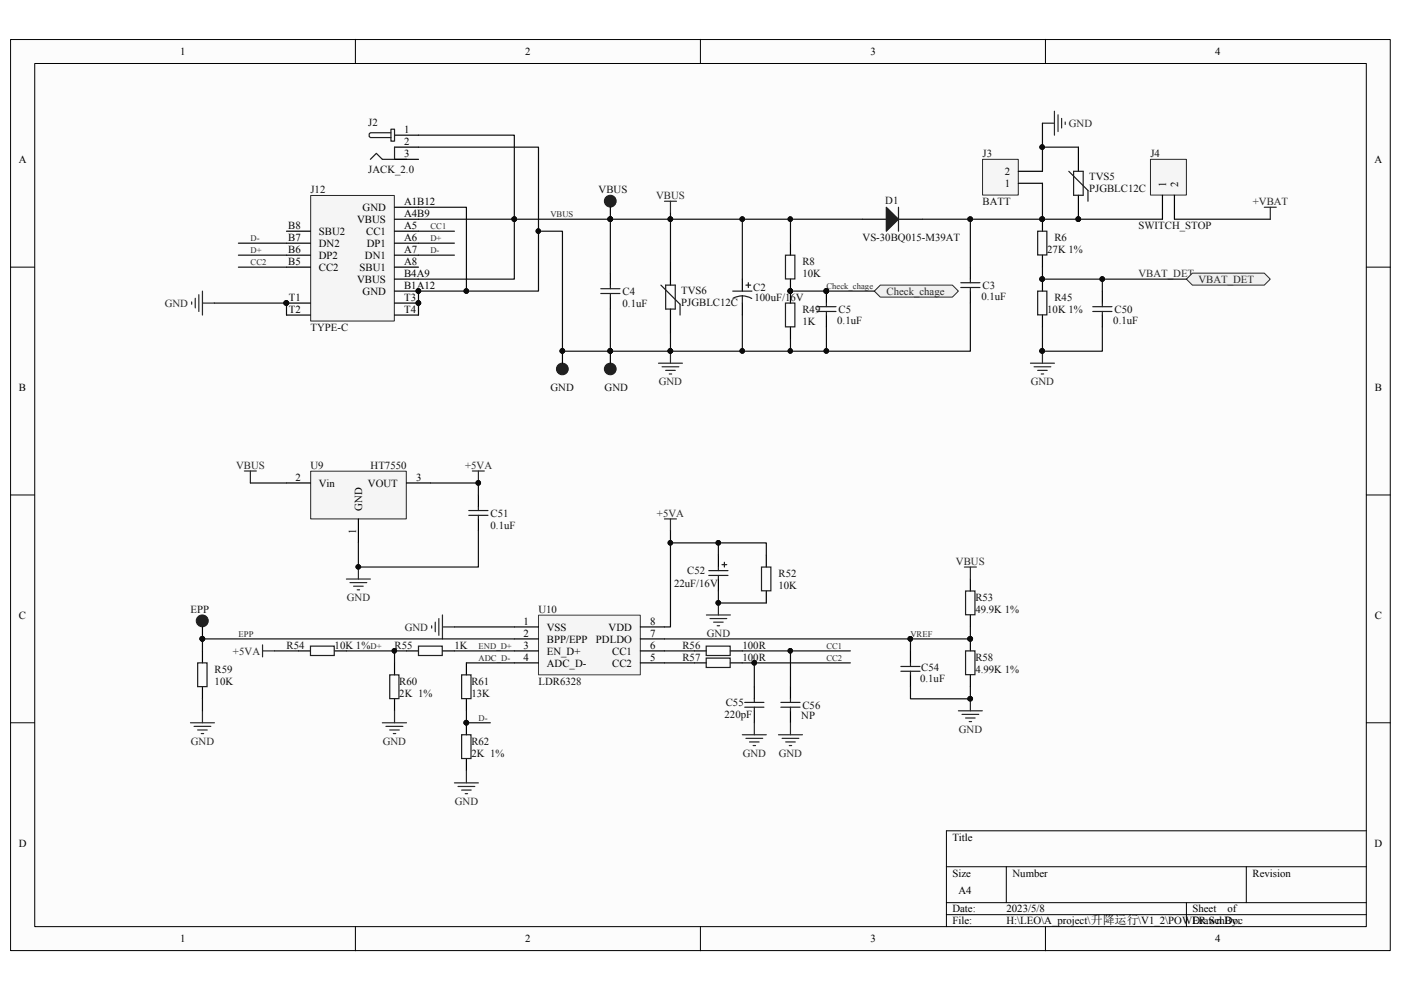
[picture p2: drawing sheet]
<svg xmlns="http://www.w3.org/2000/svg" width="297mm" height="210mm" viewBox="0 0 297 210" stroke-linecap="round" stroke-linejoin="round" font-family="sans-serif">
<path d="M2.3 8.4h292.5v193.1h-292.5z" fill="#fcfcfc"/>
<path d="M2.2 8.4h292.6v193.1h-292.6z" fill="none" stroke="#000" stroke-width=".21"/>
<path d="M7.4 13.5h282.3v183h-282.3z" fill="#fcfcfc"/>
<g fill="none" stroke="#000" stroke-width=".21">
<path d="M7.4 13.5h282.3v183h-282.3zM75.3 8.3v5.1M148.5 8.3v5.1M221.7 8.3v5.1M2.2 56.6h5.1M289.7 56.6h5.1M2.2 104.9h5.1M289.7 104.9h5.1M2.2 153.2h5.1M289.7 153.2h5.1M289.7 176.1h-89v20.4M75.3 196.5v5.1"/>
<path d="M148.5 196.5v5.1M200.7 183.8h89M200.7 191.4h89M200.7 193.9h89M213.4 183.8v7.6M221.7 196.5v5.1M251.5 191.4v5.1M264.2 183.8v7.6"/>
</g>
<path d="M139.6 77h5.1M140.4 77.8h3.5M141.1 78.5h2.1M141.9 79.3h.5M142.2 74.5v2.5" fill="none" stroke="#262626" stroke-width=".25"/>
<circle cx="142.1" cy="74.4" r=".49" fill="#0e0e0e"/>
<circle cx="142.1" cy="74.4" r=".49" fill="none" stroke="#0e0e0e" stroke-width=".21"/>
<path d="M140.9 42.7h2.5M142.2 42.7v2.5" fill="none" stroke="#262626" stroke-width=".25"/>
<path d="M142.2 55.4v5.1M157.4 59.2v2.5M142.2 65.5v5.1M157.4 64.3v2.5" fill="none" stroke="#000" stroke-width=".25"/>
<path d="M158.7 59.9v1.1M140.1 60.5l4.1 4v2.3M141.1 60.5h2.1v5h-2.1zM155.4 61.7h4M157.4 62.7l.8 .1 1.2 .5M157.4 62.7l-.8 .1-1.2 .4M157.4 62.7v1.6M158.2 60.5h1" fill="none" stroke="#1c1c1c" stroke-width=".25"/>
<circle cx="129.4" cy="78.2" r="1.24" fill="#1c1c1c"/>
<circle cx="129.4" cy="78.2" r="1.24" fill="none" stroke="#1c1c1c" stroke-width=".21"/>
<path d="M129.4 74.5v2.5" fill="none" stroke="#000" stroke-width=".25"/>
<circle cx="129.4" cy="74.4" r=".48" fill="#0e0e0e"/>
<circle cx="129.4" cy="74.4" r=".48" fill="none" stroke="#0e0e0e" stroke-width=".21"/>
<circle cx="129.4" cy="74.4" r=".48" fill="#0e0e0e"/>
<circle cx="129.4" cy="74.4" r=".48" fill="none" stroke="#0e0e0e" stroke-width=".21"/>
<circle cx="119.2" cy="78.2" r="1.24" fill="#1c1c1c"/>
<circle cx="119.2" cy="78.2" r="1.24" fill="none" stroke="#1c1c1c" stroke-width=".21"/>
<path d="M119.2 74.5v2.5" fill="none" stroke="#000" stroke-width=".25"/>
<circle cx="119.2" cy="74.4" r=".49" fill="#0e0e0e"/>
<circle cx="119.2" cy="74.4" r=".49" fill="none" stroke="#0e0e0e" stroke-width=".21"/>
<circle cx="119.2" cy="74.4" r=".49" fill="#0e0e0e"/>
<circle cx="119.2" cy="74.4" r=".49" fill="none" stroke="#0e0e0e" stroke-width=".21"/>
<circle cx="129.4" cy="42.6" r="1.25" fill="#1c1c1c"/>
<circle cx="129.4" cy="42.6" r="1.25" fill="none" stroke="#1c1c1c" stroke-width=".21"/>
<path d="M129.4 43.9v2.6" fill="none" stroke="#000" stroke-width=".25"/>
<circle cx="129.4" cy="46.5" r=".49" fill="#0e0e0e"/>
<circle cx="129.4" cy="46.5" r=".49" fill="none" stroke="#0e0e0e" stroke-width=".21"/>
<circle cx="129.4" cy="46.5" r=".49" fill="#0e0e0e"/>
<circle cx="129.4" cy="46.5" r=".49" fill="none" stroke="#0e0e0e" stroke-width=".21"/>
<path d="M129.4 57.9v2.6M182.8 46.5h5.1M190.5 46.5h5.1M205.7 56.6v2.6M129.4 63v2.5M205.7 61.7v2.6" fill="none" stroke="#000" stroke-width=".25"/>
<path d="M203.7 59.9h4.1M205.7 59.2v.7M127.4 62.2h4M127.4 61.2h4M129.4 60.5v.7M129.4 62.2v.8M203.7 61h4.1M205.7 61v.7" fill="none" stroke="#1c1c1c" stroke-width=".25"/>
<path d="M268.1 43.9h2.5M269.3 43.9v2.6" fill="none" stroke="#262626" stroke-width=".25"/>
<path d="M187.9 43.9l2.6 2.6-2.6 2.5z" fill="#1c1c1c"/>
<path d="M187.9 43.9l2.6 2.6-2.6 2.5zM190.5 43.9v5.1" fill="none" stroke="#1c1c1c" stroke-width=".25"/>
<path d="M167.6 51.6v2.5M167.6 59.2v2.5" fill="none" stroke="#000" stroke-width=".25"/>
<circle cx="167.5" cy="61.7" r=".48" fill="#0e0e0e"/>
<circle cx="167.5" cy="61.7" r=".48" fill="none" stroke="#0e0e0e" stroke-width=".21"/>
<path d="M166.5 54.1h2v5h-2z" fill="none" stroke="#1c1c1c" stroke-width=".25"/>
<circle cx="167.5" cy="61.7" r=".48" fill="#0e0e0e"/>
<circle cx="167.5" cy="61.7" r=".48" fill="none" stroke="#0e0e0e" stroke-width=".21"/>
<path d="M167.6 61.7v2.6" fill="none" stroke="#000" stroke-width=".25"/>
<circle cx="167.5" cy="61.7" r=".48" fill="#0e0e0e"/>
<circle cx="167.5" cy="61.7" r=".48" fill="none" stroke="#0e0e0e" stroke-width=".21"/>
<path d="M167.6 69.3v2.6" fill="none" stroke="#000" stroke-width=".25"/>
<path d="M166.5 64.3h2v5h-2z" fill="none" stroke="#1c1c1c" stroke-width=".25"/>
<circle cx="167.5" cy="61.7" r=".48" fill="#0e0e0e"/>
<circle cx="167.5" cy="61.7" r=".48" fill="none" stroke="#0e0e0e" stroke-width=".21"/>
<circle cx="175.2" cy="61.7" r=".49" fill="#0e0e0e"/>
<circle cx="175.2" cy="61.7" r=".49" fill="none" stroke="#0e0e0e" stroke-width=".21"/>
<path d="M175.2 61.7v2.6" fill="none" stroke="#000" stroke-width=".25"/>
<circle cx="175.2" cy="61.7" r=".49" fill="#0e0e0e"/>
<circle cx="175.2" cy="61.7" r=".49" fill="none" stroke="#0e0e0e" stroke-width=".21"/>
<path d="M175.2 66.8v2.5" fill="none" stroke="#000" stroke-width=".25"/>
<path d="M173.2 66h4M173.2 65h4M175.2 64.3v.7M175.2 66v.8" fill="none" stroke="#1c1c1c" stroke-width=".25"/>
<circle cx="175.2" cy="61.7" r=".49" fill="#0e0e0e"/>
<circle cx="175.2" cy="61.7" r=".49" fill="none" stroke="#0e0e0e" stroke-width=".21"/>
<path d="M208.4 33.8h7.5v7.6h-7.5z" fill="#f5f5f5"/>
<path d="M208.3 33.8h7.6v7.6h-7.6z" fill="none" stroke="#262626" stroke-width=".21"/>
<path d="M215.9 38.9h5.1M215.9 36.3h5.1M221 46.5v2.5" fill="none" stroke="#000" stroke-width=".25"/>
<path d="M221 26.1h2.6M223.6 23.6v5.1M224.3 24.3v3.6M225.1 25.1v2M225.8 25.9v.5" fill="none" stroke="#262626" stroke-width=".25"/>
<circle cx="221" cy="46.5" r=".49" fill="#0e0e0e"/>
<circle cx="221" cy="46.5" r=".49" fill="none" stroke="#0e0e0e" stroke-width=".21"/>
<path d="M221 54.1v2.5" fill="none" stroke="#000" stroke-width=".25"/>
<path d="M220 49h2v5.1h-2z" fill="none" stroke="#1c1c1c" stroke-width=".25"/>
<circle cx="221" cy="46.5" r=".49" fill="#0e0e0e"/>
<circle cx="221" cy="46.5" r=".49" fill="none" stroke="#0e0e0e" stroke-width=".21"/>
<path d="M221 59.2v2.5" fill="none" stroke="#000" stroke-width=".25"/>
<circle cx="221" cy="59.2" r=".49" fill="#0e0e0e"/>
<circle cx="221" cy="59.2" r=".49" fill="none" stroke="#0e0e0e" stroke-width=".21"/>
<path d="M221 66.8v2.5" fill="none" stroke="#000" stroke-width=".25"/>
<path d="M220 61.7h2v5.1h-2z" fill="none" stroke="#1c1c1c" stroke-width=".25"/>
<circle cx="221" cy="59.2" r=".49" fill="#0e0e0e"/>
<circle cx="221" cy="59.2" r=".49" fill="none" stroke="#0e0e0e" stroke-width=".21"/>
<path d="M218.5 77h5.1M219.2 77.8h3.6M220 78.5h2M220.8 79.3h.5M221 74.5v2.5" fill="none" stroke="#262626" stroke-width=".25"/>
<circle cx="221" cy="74.4" r=".48" fill="#0e0e0e"/>
<circle cx="221" cy="74.4" r=".48" fill="none" stroke="#0e0e0e" stroke-width=".21"/>
<path d="M83.6 28.7h5.1M83.6 31.2h5.1M83.6 33.8h5.1M233.7 61.7v2.6M233.7 66.8v2.5" fill="none" stroke="#000" stroke-width=".25"/>
<path d="M78.5 33.8l1.3-1.3 1.3 1.3h5.1M82.9 27.4h.7v2.5h-.7zM82.9 28.2h-4.4l-.2 .2v.5l.2 .3h4.4M83.6 31.2v2.6M231.7 66h4.1M231.7 65h4.1M233.7 64.3v.7M233.7 66v.8" fill="none" stroke="#1c1c1c" stroke-width=".25"/>
<path d="M244 33.8h7.5v7.6h-7.5z" fill="#f5f5f5"/>
<path d="M243.9 33.8h7.6v7.6h-7.6z" fill="none" stroke="#262626" stroke-width=".21"/>
<path d="M246.5 41.4v5.1M249 41.4v5.1" fill="none" stroke="#000" stroke-width=".25"/>
<path d="M65.9 41.5h17.7v26.6h-17.7z" fill="#f5f5f5"/>
<path d="M65.9 41.4h17.7v26.7h-17.7z" fill="none" stroke="#262626" stroke-width=".21"/>
<path d="M60.7 56.6h5.1M83.6 49h5.1M83.6 66.8h5.1M83.6 64.3h5.1" fill="none" stroke="#000" stroke-width=".25"/>
<circle cx="88.7" cy="64.2" r=".49" fill="#0e0e0e"/>
<circle cx="88.7" cy="64.2" r=".49" fill="none" stroke="#0e0e0e" stroke-width=".21"/>
<path d="M60.7 66.8h5.1M60.7 64.3h5.1" fill="none" stroke="#000" stroke-width=".25"/>
<circle cx="60.7" cy="64.2" r=".5" fill="#0e0e0e"/>
<circle cx="60.7" cy="64.2" r=".5" fill="none" stroke="#0e0e0e" stroke-width=".21"/>
<path d="M60.7 49h5.1M60.7 51.6h5.1M60.7 54.1h5.1M83.6 51.6h5.1M83.6 54.1h5.1M83.6 56.6h5.1M83.6 43.9h5.1M83.6 46.5h5.1M83.6 59.2h5.1M83.6 61.7h5.1" fill="none" stroke="#000" stroke-width=".25"/>
<circle cx="88.7" cy="61.7" r=".49" fill="#0e0e0e"/>
<circle cx="88.7" cy="61.7" r=".49" fill="none" stroke="#0e0e0e" stroke-width=".21"/>
<circle cx="88.7" cy="64.2" r=".49" fill="#0e0e0e"/>
<circle cx="88.7" cy="64.2" r=".49" fill="none" stroke="#0e0e0e" stroke-width=".21"/>
<circle cx="60.7" cy="64.2" r=".5" fill="#0e0e0e"/>
<circle cx="60.7" cy="64.2" r=".5" fill="none" stroke="#0e0e0e" stroke-width=".21"/>
<circle cx="88.7" cy="61.7" r=".49" fill="#0e0e0e"/>
<circle cx="88.7" cy="61.7" r=".49" fill="none" stroke="#0e0e0e" stroke-width=".21"/>
<path d="M114.2 130.5h21.6v12.6h-21.6z" fill="#f5f5f5"/>
<path d="M114.2 130.4h21.6v12.7h-21.6z" fill="none" stroke="#393939" stroke-width=".21"/>
<path d="M109 132.9h5.2M109 135.5h5.2M109 138h5.2M135.8 132.9h5.1M135.8 135.5h5.1M135.8 138h5.1M205.7 122.8v2.5M205.7 130.4v2.5M205.7 135.5v2.5M109 140.5h5.2M135.8 140.5h5.1" fill="none" stroke="#000" stroke-width=".25"/>
<path d="M204.7 125.3h2v5h-2z" fill="none" stroke="#1c1c1c" stroke-width=".25"/>
<circle cx="205.7" cy="135.4" r=".49" fill="#0e0e0e"/>
<circle cx="205.7" cy="135.4" r=".49" fill="none" stroke="#0e0e0e" stroke-width=".21"/>
<path d="M205.7 143.1v2.5" fill="none" stroke="#000" stroke-width=".25"/>
<path d="M204.7 138h2v5h-2z" fill="none" stroke="#1c1c1c" stroke-width=".25"/>
<circle cx="205.7" cy="135.4" r=".49" fill="#0e0e0e"/>
<circle cx="205.7" cy="135.4" r=".49" fill="none" stroke="#0e0e0e" stroke-width=".21"/>
<path d="M193 138v2.5M193 143.1v2.5" fill="none" stroke="#000" stroke-width=".25"/>
<path d="M191 142.3h4.1M191 141.3h4.1M193 140.5v.8M193 142.3v.8" fill="none" stroke="#1c1c1c" stroke-width=".25"/>
<path d="M204.5 120.2h2.5M205.7 120.2v2.6M203.2 150.7h5.1M204 151.5h3.5M204.7 152.2h2.1M205.5 153h.5M205.7 148.2v2.5" fill="none" stroke="#262626" stroke-width=".25"/>
<circle cx="205.7" cy="148.1" r=".49" fill="#0e0e0e"/>
<circle cx="205.7" cy="148.1" r=".49" fill="none" stroke="#0e0e0e" stroke-width=".21"/>
<circle cx="193" cy="135.4" r=".48" fill="#0e0e0e"/>
<circle cx="193" cy="135.4" r=".48" fill="none" stroke="#0e0e0e" stroke-width=".21"/>
<path d="M91.5 132.7v.5M92.3 131.9v2M93 131.1v3.6M93.8 130.4v5.1M93.8 132.9h2.5M149.8 130.4h5.1M150.5 131.1h3.6M151.3 131.9h2M152.1 132.7h.5M152.3 127.8v2.6" fill="none" stroke="#262626" stroke-width=".25"/>
<path d="M152.3 117.7v2.5M152.3 122.8v2.5" fill="none" stroke="#000" stroke-width=".25"/>
<path d="M153.1 119.7h1M153.6 119.2v1M150.3 121h4M150.3 122h4M152.3 120.2v.8M152.3 122v.8" fill="none" stroke="#1c1c1c" stroke-width=".25"/>
<circle cx="152.3" cy="127.8" r=".49" fill="#0e0e0e"/>
<circle cx="152.3" cy="127.8" r=".49" fill="none" stroke="#0e0e0e" stroke-width=".21"/>
<path d="M162.5 117.7v2.5M42.9 138v2.5M147.2 138h2.6M154.9 138h2.5M162.5 125.3v2.5M42.9 145.6v2.6M147.2 140.5h2.6M154.9 140.5h2.5" fill="none" stroke="#000" stroke-width=".25"/>
<path d="M149.7 137h5.1v2h-5.1zM149.7 139.5h5.1v2h-5.1zM161.5 120.2h1.9v5.1h-1.9zM41.9 140.5h2v5.1h-2z" fill="none" stroke="#1c1c1c" stroke-width=".25"/>
<path d="M40.4 153.2h5.1M41.1 154h3.6M41.9 154.8h2M42.7 155.5h.5M42.9 150.7v2.5" fill="none" stroke="#262626" stroke-width=".25"/>
<path d="M65.9 99.9h20.2v10.1h-20.2z" fill="#f5f5f5"/>
<path d="M65.9 99.9h20.2v10.1h-20.2z" fill="none" stroke="#262626" stroke-width=".21"/>
<path d="M60.7 102.4h5.1M76 110v5.1M86.2 102.4h5.1M101.4 104.9v2.6M101.4 110v2.6" fill="none" stroke="#000" stroke-width=".25"/>
<path d="M99.4 109.3h4.1M99.4 108.2h4.1M101.4 107.5v.7M101.4 109.3v.7" fill="none" stroke="#1c1c1c" stroke-width=".25"/>
<path d="M73.4 122.8h5.1M74.2 123.5h3.6M75 124.3h2M75.7 125.1h.5M76 120.2v2.6" fill="none" stroke="#262626" stroke-width=".25"/>
<circle cx="76" cy="120.2" r=".48" fill="#0e0e0e"/>
<circle cx="76" cy="120.2" r=".48" fill="none" stroke="#0e0e0e" stroke-width=".21"/>
<path d="M51.8 99.9h2.6M53.1 99.9v2.5M100.2 99.9h2.5M101.4 99.9v2.5" fill="none" stroke="#262626" stroke-width=".25"/>
<circle cx="101.4" cy="102.4" r=".49" fill="#0e0e0e"/>
<circle cx="101.4" cy="102.4" r=".49" fill="none" stroke="#0e0e0e" stroke-width=".21"/>
<path d="M140.9 110h2.5M142.2 110v2.6" fill="none" stroke="#262626" stroke-width=".25"/>
<path d="M86.2 138h2.5M93.8 138h2.5M98.9 140.5v2.6M98.9 148.2v2.5M98.9 153.2v2.6" fill="none" stroke="#000" stroke-width=".25"/>
<path d="M88.7 137h5.1v2h-5.1zM97.9 143.1h2v5h-2z" fill="none" stroke="#1c1c1c" stroke-width=".25"/>
<circle cx="98.9" cy="153.2" r=".49" fill="#0e0e0e"/>
<circle cx="98.9" cy="153.2" r=".49" fill="none" stroke="#0e0e0e" stroke-width=".21"/>
<path d="M98.9 160.9v2.5" fill="none" stroke="#000" stroke-width=".25"/>
<path d="M97.9 155.8h2v5h-2z" fill="none" stroke="#1c1c1c" stroke-width=".25"/>
<circle cx="98.9" cy="153.2" r=".49" fill="#0e0e0e"/>
<circle cx="98.9" cy="153.2" r=".49" fill="none" stroke="#0e0e0e" stroke-width=".21"/>
<g fill="none" stroke="#262626" stroke-width=".25">
<path d="M40.6 64v.5M41.4 63.2v2.1M42.2 62.5v3.5M42.9 61.7v5.1M42.9 64.3h2.6M55.7 136.7v2.6M55.7 138h2.5M81.1 153.2h5.1M81.8 154h3.6M82.6 154.8h2.1M83.4 155.5h.5M83.6 150.7v2.5"/>
<path d="M157.4 155.8h5.1M158.2 156.5h3.5M158.9 157.3h2M159.7 158.1h.5M159.9 153.2v2.6M165.1 155.8h5M165.8 156.5h3.6M166.6 157.3h2M167.3 158.1h.5M167.6 153.2v2.6M96.3 166h5.1M97.1 166.8h3.6"/>
<path d="M97.9 167.5h2M98.6 168.3h.5M98.9 163.4v2.6"/>
</g>
<path d="M63.3 138h2.5M70.9 138h2.5M83.6 140.5v2.6M83.6 148.2v2.5M159.9 145.6v2.6M159.9 150.7v2.5M167.6 145.6v2.6M167.6 150.7v2.5" fill="none" stroke="#000" stroke-width=".25"/>
<path d="M65.8 137h5.1v2h-5.1zM82.6 143.1h2v5h-2zM157.9 149.9h4.1M157.9 148.9h4.1M159.9 148.2v.7M159.9 149.9v.8M165.6 149.9h4M165.6 148.9h4M167.6 148.2v.7M167.6 149.9v.8" fill="none" stroke="#1c1c1c" stroke-width=".25"/>
<circle cx="42.9" cy="131.6" r="1.26" fill="#1c1c1c"/>
<circle cx="42.9" cy="131.6" r="1.26" fill="none" stroke="#1c1c1c" stroke-width=".21"/>
<path d="M42.9 132.9v2.6" fill="none" stroke="#000" stroke-width=".25"/>
<circle cx="42.9" cy="135.4" r=".49" fill="#0e0e0e"/>
<circle cx="42.9" cy="135.4" r=".49" fill="none" stroke="#0e0e0e" stroke-width=".21"/>
<circle cx="42.9" cy="135.4" r=".49" fill="#0e0e0e"/>
<circle cx="42.9" cy="135.4" r=".49" fill="none" stroke="#0e0e0e" stroke-width=".21"/>
<path d="M185.4 61.7l1.2-1.2h15.3l1.3 1.2-1.3 1.3h-15.3z" fill-rule="evenodd" fill="#f0f0f0"/>
<path d="M185.4 61.7l1.2-1.2h15.3l1.3 1.2-1.3 1.3h-15.3z" fill="none" stroke="#262626" stroke-width=".21"/>
<path d="M251.5 59.2l1.3-1.3h15.3l1.2 1.3-1.2 1.3h-15.3z" fill-rule="evenodd" fill="#f0f0f0"/>
<path d="M251.5 59.2l1.3-1.3h15.3l1.2 1.3-1.2 1.3h-15.3z" fill="none" stroke="#262626" stroke-width=".21"/>
<path d="M228.6 41.4v5.1" fill="none" stroke="#000" stroke-width=".25"/>
<circle cx="228.6" cy="46.5" r=".49" fill="#0e0e0e"/>
<circle cx="228.6" cy="46.5" r=".49" fill="none" stroke="#0e0e0e" stroke-width=".21"/>
<path d="M228.6 31.2v5.1" fill="none" stroke="#000" stroke-width=".25"/>
<path d="M226.6 36.3l4.1 4.1v2.3M227.6 36.3h2.1v5.1h-2.1z" fill="none" stroke="#1c1c1c" stroke-width=".25"/>
<circle cx="228.6" cy="46.5" r=".49" fill="#0e0e0e"/>
<circle cx="228.6" cy="46.5" r=".49" fill="none" stroke="#0e0e0e" stroke-width=".21"/>
<path d="M175.2 61.7h10.2" fill="none" stroke="#0e0e0e" stroke-width=".25"/>
<circle cx="175.2" cy="61.7" r=".49" fill="#0e0e0e"/>
<circle cx="175.2" cy="61.7" r=".49" fill="none" stroke="#0e0e0e" stroke-width=".21"/>
<path d="M205.7 46.5v10.1" fill="none" stroke="#0e0e0e" stroke-width=".25"/>
<circle cx="205.7" cy="46.5" r=".49" fill="#0e0e0e"/>
<circle cx="205.7" cy="46.5" r=".49" fill="none" stroke="#0e0e0e" stroke-width=".21"/>
<path d="M221 38.9v7.6" fill="none" stroke="#0e0e0e" stroke-width=".25"/>
<circle cx="221" cy="46.5" r=".49" fill="#0e0e0e"/>
<circle cx="221" cy="46.5" r=".49" fill="none" stroke="#0e0e0e" stroke-width=".21"/>
<path d="M233.7 59.2v2.5" fill="none" stroke="#0e0e0e" stroke-width=".25"/>
<circle cx="233.7" cy="59.2" r=".49" fill="#0e0e0e"/>
<circle cx="233.7" cy="59.2" r=".49" fill="none" stroke="#0e0e0e" stroke-width=".21"/>
<path d="M221 69.3v5.2" fill="none" stroke="#0e0e0e" stroke-width=".25"/>
<circle cx="221" cy="74.4" r=".48" fill="#0e0e0e"/>
<circle cx="221" cy="74.4" r=".48" fill="none" stroke="#0e0e0e" stroke-width=".21"/>
<path d="M233.7 69.3v5.2h-12.7" fill="none" stroke="#0e0e0e" stroke-width=".25"/>
<circle cx="221" cy="74.4" r=".48" fill="#0e0e0e"/>
<circle cx="221" cy="74.4" r=".48" fill="none" stroke="#0e0e0e" stroke-width=".21"/>
<path d="M167.6 61.7h7.6" fill="none" stroke="#0e0e0e" stroke-width=".25"/>
<circle cx="175.2" cy="61.7" r=".49" fill="#0e0e0e"/>
<circle cx="175.2" cy="61.7" r=".49" fill="none" stroke="#0e0e0e" stroke-width=".21"/>
<circle cx="167.5" cy="61.7" r=".48" fill="#0e0e0e"/>
<circle cx="167.5" cy="61.7" r=".48" fill="none" stroke="#0e0e0e" stroke-width=".21"/>
<path d="M88.7 46.5h20.3M249 46.5h20.3" fill="none" stroke="#0e0e0e" stroke-width=".25"/>
<circle cx="109" cy="46.5" r=".48" fill="#0e0e0e"/>
<circle cx="109" cy="46.5" r=".48" fill="none" stroke="#0e0e0e" stroke-width=".21"/>
<path d="M109 46.5v12.7h-20.3" fill="none" stroke="#0e0e0e" stroke-width=".25"/>
<circle cx="109" cy="46.5" r=".48" fill="#0e0e0e"/>
<circle cx="109" cy="46.5" r=".48" fill="none" stroke="#0e0e0e" stroke-width=".21"/>
<path d="M114.2 49v12.7h-25.5v5.1" fill="none" stroke="#0e0e0e" stroke-width=".25"/>
<circle cx="114.1" cy="49" r=".48" fill="#0e0e0e"/>
<circle cx="114.1" cy="49" r=".48" fill="none" stroke="#0e0e0e" stroke-width=".21"/>
<circle cx="98.9" cy="61.7" r=".49" fill="#0e0e0e"/>
<circle cx="98.9" cy="61.7" r=".49" fill="none" stroke="#0e0e0e" stroke-width=".21"/>
<circle cx="88.7" cy="61.7" r=".49" fill="#0e0e0e"/>
<circle cx="88.7" cy="61.7" r=".49" fill="none" stroke="#0e0e0e" stroke-width=".21"/>
<circle cx="88.7" cy="64.2" r=".49" fill="#0e0e0e"/>
<circle cx="88.7" cy="64.2" r=".49" fill="none" stroke="#0e0e0e" stroke-width=".21"/>
<path d="M129.4 65.5v9" fill="none" stroke="#0e0e0e" stroke-width=".25"/>
<circle cx="129.4" cy="74.4" r=".48" fill="#0e0e0e"/>
<circle cx="129.4" cy="74.4" r=".48" fill="none" stroke="#0e0e0e" stroke-width=".21"/>
<path d="M193 135.5v2.5" fill="none" stroke="#0e0e0e" stroke-width=".25"/>
<circle cx="193" cy="135.4" r=".48" fill="#0e0e0e"/>
<circle cx="193" cy="135.4" r=".48" fill="none" stroke="#0e0e0e" stroke-width=".21"/>
<path d="M193 145.6v2.6h12.7v-2.6" fill="none" stroke="#0e0e0e" stroke-width=".25"/>
<circle cx="205.7" cy="148.1" r=".49" fill="#0e0e0e"/>
<circle cx="205.7" cy="148.1" r=".49" fill="none" stroke="#0e0e0e" stroke-width=".21"/>
<path d="M88.7 31.2h25.5v17.8h5v25.5h10.2M96.3 132.9h12.7" fill="none" stroke="#0e0e0e" stroke-width=".25"/>
<circle cx="129.4" cy="74.4" r=".48" fill="#0e0e0e"/>
<circle cx="129.4" cy="74.4" r=".48" fill="none" stroke="#0e0e0e" stroke-width=".21"/>
<circle cx="119.2" cy="74.4" r=".49" fill="#0e0e0e"/>
<circle cx="119.2" cy="74.4" r=".49" fill="none" stroke="#0e0e0e" stroke-width=".21"/>
<circle cx="114.1" cy="49" r=".48" fill="#0e0e0e"/>
<circle cx="114.1" cy="49" r=".48" fill="none" stroke="#0e0e0e" stroke-width=".21"/>
<path d="M88.7 28.7h20.3v17.8h20.4" fill="none" stroke="#0e0e0e" stroke-width=".25"/>
<circle cx="109" cy="46.5" r=".48" fill="#0e0e0e"/>
<circle cx="109" cy="46.5" r=".48" fill="none" stroke="#0e0e0e" stroke-width=".21"/>
<circle cx="129.4" cy="46.5" r=".49" fill="#0e0e0e"/>
<circle cx="129.4" cy="46.5" r=".49" fill="none" stroke="#0e0e0e" stroke-width=".21"/>
<path d="M221 56.6v2.6h30.5" fill="none" stroke="#0e0e0e" stroke-width=".25"/>
<circle cx="221" cy="59.2" r=".49" fill="#0e0e0e"/>
<circle cx="221" cy="59.2" r=".49" fill="none" stroke="#0e0e0e" stroke-width=".21"/>
<circle cx="233.7" cy="59.2" r=".49" fill="#0e0e0e"/>
<circle cx="233.7" cy="59.2" r=".49" fill="none" stroke="#0e0e0e" stroke-width=".21"/>
<path d="M152.3 115.1v2.6" fill="none" stroke="#0e0e0e" stroke-width=".25"/>
<circle cx="152.3" cy="115.1" r=".49" fill="#0e0e0e"/>
<circle cx="152.3" cy="115.1" r=".49" fill="none" stroke="#0e0e0e" stroke-width=".21"/>
<path d="M96.3 138h12.7M140.9 138h6.3M205.7 132.9v2.6h-64.8M42.9 148.2v2.5M98.9 140.5h10.1M140.9 140.5h6.3" fill="none" stroke="#0e0e0e" stroke-width=".25"/>
<circle cx="205.7" cy="135.4" r=".49" fill="#0e0e0e"/>
<circle cx="205.7" cy="135.4" r=".49" fill="none" stroke="#0e0e0e" stroke-width=".21"/>
<circle cx="193" cy="135.4" r=".48" fill="#0e0e0e"/>
<circle cx="193" cy="135.4" r=".48" fill="none" stroke="#0e0e0e" stroke-width=".21"/>
<path d="M91.3 102.4h10.1v2.5" fill="none" stroke="#0e0e0e" stroke-width=".25"/>
<circle cx="101.4" cy="102.4" r=".49" fill="#0e0e0e"/>
<circle cx="101.4" cy="102.4" r=".49" fill="none" stroke="#0e0e0e" stroke-width=".21"/>
<path d="M101.4 112.6v7.6h-25.4v-5.1" fill="none" stroke="#0e0e0e" stroke-width=".25"/>
<circle cx="76" cy="120.2" r=".48" fill="#0e0e0e"/>
<circle cx="76" cy="120.2" r=".48" fill="none" stroke="#0e0e0e" stroke-width=".21"/>
<path d="M53.1 102.4h7.6M162.5 117.7v-2.6h-20.3v17.8h-1.3" fill="none" stroke="#0e0e0e" stroke-width=".25"/>
<circle cx="142.1" cy="115.1" r=".49" fill="#0e0e0e"/>
<circle cx="142.1" cy="115.1" r=".49" fill="none" stroke="#0e0e0e" stroke-width=".21"/>
<circle cx="152.3" cy="115.1" r=".49" fill="#0e0e0e"/>
<circle cx="152.3" cy="115.1" r=".49" fill="none" stroke="#0e0e0e" stroke-width=".21"/>
<path d="M98.9 150.7v2.5h5.1" fill="none" stroke="#0e0e0e" stroke-width=".25"/>
<circle cx="98.9" cy="153.2" r=".49" fill="#0e0e0e"/>
<circle cx="98.9" cy="153.2" r=".49" fill="none" stroke="#0e0e0e" stroke-width=".21"/>
<path d="M42.9 135.5h66.1M58.2 138h5.1" fill="none" stroke="#0e0e0e" stroke-width=".25"/>
<circle cx="42.9" cy="135.4" r=".49" fill="#0e0e0e"/>
<circle cx="42.9" cy="135.4" r=".49" fill="none" stroke="#0e0e0e" stroke-width=".21"/>
<path d="M42.9 135.5v2.5" fill="none" stroke="#0e0e0e" stroke-width=".25"/>
<circle cx="42.9" cy="135.4" r=".49" fill="#0e0e0e"/>
<circle cx="42.9" cy="135.4" r=".49" fill="none" stroke="#0e0e0e" stroke-width=".21"/>
<path d="M73.4 138h12.8" fill="none" stroke="#0e0e0e" stroke-width=".25"/>
<circle cx="83.6" cy="138" r=".48" fill="#0e0e0e"/>
<circle cx="83.6" cy="138" r=".48" fill="none" stroke="#0e0e0e" stroke-width=".21"/>
<path d="M83.6 138v2.5" fill="none" stroke="#0e0e0e" stroke-width=".25"/>
<circle cx="83.6" cy="138" r=".48" fill="#0e0e0e"/>
<circle cx="83.6" cy="138" r=".48" fill="none" stroke="#0e0e0e" stroke-width=".21"/>
<path d="M50.5 51.6h10.2M50.5 54.1h10.2M50.5 56.6h10.2M88.7 51.6h7.6M88.7 54.1h7.6M88.7 49h7.6M129.4 46.5v11.4" fill="none" stroke="#0e0e0e" stroke-width=".25"/>
<circle cx="129.4" cy="46.5" r=".49" fill="#0e0e0e"/>
<circle cx="129.4" cy="46.5" r=".49" fill="none" stroke="#0e0e0e" stroke-width=".21"/>
<path d="M129.4 74.5h12.8" fill="none" stroke="#0e0e0e" stroke-width=".25"/>
<circle cx="142.1" cy="74.4" r=".49" fill="#0e0e0e"/>
<circle cx="142.1" cy="74.4" r=".49" fill="none" stroke="#0e0e0e" stroke-width=".21"/>
<circle cx="129.4" cy="74.4" r=".48" fill="#0e0e0e"/>
<circle cx="129.4" cy="74.4" r=".48" fill="none" stroke="#0e0e0e" stroke-width=".21"/>
<path d="M142.2 70.6v3.9" fill="none" stroke="#0e0e0e" stroke-width=".25"/>
<circle cx="142.1" cy="74.4" r=".49" fill="#0e0e0e"/>
<circle cx="142.1" cy="74.4" r=".49" fill="none" stroke="#0e0e0e" stroke-width=".21"/>
<path d="M142.2 46.5v8.9" fill="none" stroke="#0e0e0e" stroke-width=".25"/>
<circle cx="142.1" cy="46.5" r=".49" fill="#0e0e0e"/>
<circle cx="142.1" cy="46.5" r=".49" fill="none" stroke="#0e0e0e" stroke-width=".21"/>
<path d="M142.2 45.2v1.3" fill="none" stroke="#0e0e0e" stroke-width=".25"/>
<circle cx="142.1" cy="46.5" r=".49" fill="#0e0e0e"/>
<circle cx="142.1" cy="46.5" r=".49" fill="none" stroke="#0e0e0e" stroke-width=".21"/>
<path d="M157.4 66.8v7.7" fill="none" stroke="#0e0e0e" stroke-width=".25"/>
<circle cx="157.4" cy="74.4" r=".48" fill="#0e0e0e"/>
<circle cx="157.4" cy="74.4" r=".48" fill="none" stroke="#0e0e0e" stroke-width=".21"/>
<path d="M157.4 46.5v12.7" fill="none" stroke="#0e0e0e" stroke-width=".25"/>
<circle cx="157.4" cy="46.5" r=".49" fill="#0e0e0e"/>
<circle cx="157.4" cy="46.5" r=".49" fill="none" stroke="#0e0e0e" stroke-width=".21"/>
<path d="M159.9 140.5v5.1" fill="none" stroke="#0e0e0e" stroke-width=".25"/>
<circle cx="159.9" cy="140.5" r=".49" fill="#0e0e0e"/>
<circle cx="159.9" cy="140.5" r=".49" fill="none" stroke="#0e0e0e" stroke-width=".21"/>
<path d="M157.4 138h22.9" fill="none" stroke="#0e0e0e" stroke-width=".25"/>
<circle cx="167.5" cy="138" r=".48" fill="#0e0e0e"/>
<circle cx="167.5" cy="138" r=".48" fill="none" stroke="#0e0e0e" stroke-width=".21"/>
<path d="M167.6 138v7.6" fill="none" stroke="#0e0e0e" stroke-width=".25"/>
<circle cx="167.5" cy="138" r=".48" fill="#0e0e0e"/>
<circle cx="167.5" cy="138" r=".48" fill="none" stroke="#0e0e0e" stroke-width=".21"/>
<path d="M175.2 69.3v5.2" fill="none" stroke="#0e0e0e" stroke-width=".25"/>
<circle cx="175.2" cy="74.4" r=".49" fill="#0e0e0e"/>
<circle cx="175.2" cy="74.4" r=".49" fill="none" stroke="#0e0e0e" stroke-width=".21"/>
<path d="M129.4 46.5h53.4" fill="none" stroke="#0e0e0e" stroke-width=".25"/>
<circle cx="167.5" cy="46.5" r=".48" fill="#0e0e0e"/>
<circle cx="167.5" cy="46.5" r=".48" fill="none" stroke="#0e0e0e" stroke-width=".21"/>
<circle cx="157.4" cy="46.5" r=".49" fill="#0e0e0e"/>
<circle cx="157.4" cy="46.5" r=".49" fill="none" stroke="#0e0e0e" stroke-width=".21"/>
<circle cx="142.1" cy="46.5" r=".49" fill="#0e0e0e"/>
<circle cx="142.1" cy="46.5" r=".49" fill="none" stroke="#0e0e0e" stroke-width=".21"/>
<circle cx="129.4" cy="46.5" r=".49" fill="#0e0e0e"/>
<circle cx="129.4" cy="46.5" r=".49" fill="none" stroke="#0e0e0e" stroke-width=".21"/>
<path d="M205.7 64.3v10.2h-63.5" fill="none" stroke="#0e0e0e" stroke-width=".25"/>
<circle cx="142.1" cy="74.4" r=".49" fill="#0e0e0e"/>
<circle cx="142.1" cy="74.4" r=".49" fill="none" stroke="#0e0e0e" stroke-width=".21"/>
<circle cx="157.4" cy="74.4" r=".48" fill="#0e0e0e"/>
<circle cx="157.4" cy="74.4" r=".48" fill="none" stroke="#0e0e0e" stroke-width=".21"/>
<circle cx="167.5" cy="74.4" r=".47" fill="#0e0e0e"/>
<circle cx="167.5" cy="74.4" r=".47" fill="none" stroke="#0e0e0e" stroke-width=".21"/>
<circle cx="175.2" cy="74.4" r=".49" fill="#0e0e0e"/>
<circle cx="175.2" cy="74.4" r=".49" fill="none" stroke="#0e0e0e" stroke-width=".21"/>
<path d="M167.6 71.9v2.6" fill="none" stroke="#0e0e0e" stroke-width=".25"/>
<circle cx="167.5" cy="74.4" r=".47" fill="#0e0e0e"/>
<circle cx="167.5" cy="74.4" r=".47" fill="none" stroke="#0e0e0e" stroke-width=".21"/>
<path d="M167.6 46.5v5.1" fill="none" stroke="#0e0e0e" stroke-width=".25"/>
<circle cx="167.5" cy="46.5" r=".48" fill="#0e0e0e"/>
<circle cx="167.5" cy="46.5" r=".48" fill="none" stroke="#0e0e0e" stroke-width=".21"/>
<path d="M195.6 46.5h50.9" fill="none" stroke="#0e0e0e" stroke-width=".25"/>
<circle cx="205.7" cy="46.5" r=".49" fill="#0e0e0e"/>
<circle cx="205.7" cy="46.5" r=".49" fill="none" stroke="#0e0e0e" stroke-width=".21"/>
<circle cx="221" cy="46.5" r=".49" fill="#0e0e0e"/>
<circle cx="221" cy="46.5" r=".49" fill="none" stroke="#0e0e0e" stroke-width=".21"/>
<circle cx="228.6" cy="46.5" r=".49" fill="#0e0e0e"/>
<circle cx="228.6" cy="46.5" r=".49" fill="none" stroke="#0e0e0e" stroke-width=".21"/>
<path d="M221 26.1v10.2" fill="none" stroke="#0e0e0e" stroke-width=".25"/>
<circle cx="221" cy="31.2" r=".48" fill="#0e0e0e"/>
<circle cx="221" cy="31.2" r=".48" fill="none" stroke="#0e0e0e" stroke-width=".21"/>
<path d="M221 31.2h7.6" fill="none" stroke="#0e0e0e" stroke-width=".25"/>
<circle cx="221" cy="31.2" r=".48" fill="#0e0e0e"/>
<circle cx="221" cy="31.2" r=".48" fill="none" stroke="#0e0e0e" stroke-width=".21"/>
<path d="M45.5 64.3h15.2v2.5" fill="none" stroke="#0e0e0e" stroke-width=".25"/>
<circle cx="60.7" cy="64.2" r=".5" fill="#0e0e0e"/>
<circle cx="60.7" cy="64.2" r=".5" fill="none" stroke="#0e0e0e" stroke-width=".21"/>
<path d="M88.7 43.9h10.2v17.8" fill="none" stroke="#0e0e0e" stroke-width=".25"/>
<circle cx="98.9" cy="61.7" r=".49" fill="#0e0e0e"/>
<circle cx="98.9" cy="61.7" r=".49" fill="none" stroke="#0e0e0e" stroke-width=".21"/>
<path d="M142.2 112.6v2.5" fill="none" stroke="#0e0e0e" stroke-width=".25"/>
<circle cx="142.1" cy="115.1" r=".49" fill="#0e0e0e"/>
<circle cx="142.1" cy="115.1" r=".49" fill="none" stroke="#0e0e0e" stroke-width=".21"/>
<path d="M152.3 125.3v2.5h10.2" fill="none" stroke="#0e0e0e" stroke-width=".25"/>
<circle cx="152.3" cy="127.8" r=".49" fill="#0e0e0e"/>
<circle cx="152.3" cy="127.8" r=".49" fill="none" stroke="#0e0e0e" stroke-width=".21"/>
<path d="M157.4 140.5h22.9" fill="none" stroke="#0e0e0e" stroke-width=".25"/>
<circle cx="159.9" cy="140.5" r=".49" fill="#0e0e0e"/>
<circle cx="159.9" cy="140.5" r=".49" fill="none" stroke="#0e0e0e" stroke-width=".21"/>
<g font-size="2.3">
<text x="38.2" y="11.7">1</text>
<text x="111.4" y="11.7">2</text>
<text x="184.5" y="11.7">3</text>
<text x="257.6" y="11.7">4</text>
<text x="85.7" y="28.2">1</text>
<text x="4" y="34.5">A</text>
<text x="85.7" y="30.7">2</text>
<text x="85.7" y="33.3">3</text>
<text x="291.4" y="34.5">A</text>
<text x="213" y="39.6">1</text>
<text x="213" y="37.1">2</text>
<text x="247.2" y="39.6" transform="rotate(-90 247.2 39.6)">1</text>
<text x="249.8" y="39.6" transform="rotate(-90 249.8 39.6)">2</text>
<text x="75.7" y="47.3">VBUS</text>
<text x="76.9" y="44.7">GND</text>
<text x="85.7" y="43.5">A1B12</text>
<text x="85.7" y="46">A4B9</text>
<text x="61.1" y="48.6">B8</text>
<text x="61.1" y="51.1">B7</text>
<text x="61.1" y="53.6">B6</text>
<text x="67.6" y="49.8">SBU2</text>
<text x="67.6" y="52.4">DN2</text>
<text x="77.6" y="49.8">CC1</text>
<text x="77.8" y="52.4">DP1</text>
<text x="85.7" y="53.6">A7</text>
<text x="85.7" y="48.6">A5</text>
<text x="85.7" y="51.1">A6</text>
<text x="61.1" y="56.2">B5</text>
<text x="67.6" y="57.4">CC2</text>
<text x="67.6" y="54.9">DP2</text>
<text x="75.7" y="60">VBUS</text>
<text x="76.2" y="57.4">SBU1</text>
<text x="77.4" y="54.9">DN1</text>
<text x="85.7" y="56.2">A8</text>
<text x="85.7" y="58.7">B4A9</text>
<text x="61.3" y="63.8">T1</text>
<text x="76.9" y="62.5">GND</text>
<text x="85.7" y="61.3">B1A12</text>
<text x="85.7" y="63.8">T3</text>
<text x="61.3" y="66.3">T2</text>
<text x="85.7" y="66.3">T4</text>
<text x="4" y="82.8">B</text>
<text x="291.5" y="82.8">B</text>
<text x="62.7" y="101.9">2</text>
<text x="88.2" y="101.9">3</text>
<text x="67.6" y="103.2">Vin</text>
<text x="78" y="103.2">VOUT</text>
<text x="75.5" y="113.2" transform="rotate(-90 75.5 113.2)">1</text>
<text x="76.8" y="108.3" transform="rotate(-90 76.8 108.3)">GND</text>
<text x="4" y="131.2">C</text>
<text x="291.5" y="131.2">C</text>
<text x="111" y="132.5">1</text>
<text x="111" y="135">2</text>
<text x="111" y="137.5">3</text>
<text x="115.9" y="133.7">VSS</text>
<text x="115.9" y="136.3">BPP/EPP</text>
<text x="126.4" y="136.3">PDLDO</text>
<text x="129" y="133.7">VDD</text>
<text x="137.8" y="135">7</text>
<text x="137.8" y="132.5">8</text>
<text x="137.8" y="137.5">6</text>
<text x="111" y="140.1">4</text>
<text x="115.9" y="138.8">EN_D+</text>
<text x="115.9" y="141.4">ADC_D-</text>
<text x="129.8" y="141.4">CC2</text>
<text x="129.8" y="138.8">CC1</text>
<text x="137.8" y="140.1">5</text>
<text x="4" y="179.5">D</text>
<text x="201.9" y="178.2">Title</text>
<text x="291.4" y="179.5">D</text>
<text x="201.9" y="185.8">Size</text>
<text x="214.7" y="185.8">Number</text>
<text x="265.6" y="185.8">Revision</text>
<text x="203.2" y="189.7">A4</text>
<text x="201.9" y="193.5">Date:</text>
<text x="201.9" y="196">File:</text>
<text x="213.4" y="196">H:\LEO\A_project\升降运行\V1_2\POWER.SchDoc</text>
<text x="213.4" y="193.5">2023/5/8</text>
<text x="252.8" y="193.5">Sheet</text>
<text x="252.8" y="196">Drawn By:</text>
<text x="260.3" y="193.5">of</text>
<text x="38.2" y="199.8">1</text>
<text x="111.4" y="199.8">2</text>
<text x="184.5" y="199.8">3</text>
<text x="257.6" y="199.8">4</text>
</g>
<g font-size="2.3" fill="#0e0e0e">
<text x="78.1" y="26.7">J2</text>
<text x="208.3" y="33.3">J3</text>
<text x="243.9" y="33.3">J4</text>
<text x="65.8" y="40.9">J12</text>
<text x="78.1" y="36.6">JACK_2.0</text>
<text x="126.9" y="40.9">VBUS</text>
<text x="230.9" y="38.1">TVS5</text>
<text x="230.9" y="40.6">PJGBLC12C</text>
<text x="187.7" y="43.2">D1</text>
<text x="208.3" y="43.5">BATT</text>
<text x="182.9" y="51.1">VS-30BQ015-M39AT</text>
<text x="222" y="53.6">27K 1%</text>
<text x="223.6" y="51.1">R6</text>
<text x="241.4" y="48.6">SWITCH_STOP</text>
<text x="170.1" y="56.2">R8</text>
<text x="170.1" y="58.7">10K</text>
<text x="132" y="65.1">0.1uF</text>
<text x="132" y="62.5">C4</text>
<text x="144.4" y="62.3">TVS6</text>
<text x="144.4" y="64.8">PJGBLC12C</text>
<text x="159.7" y="61.8">C2</text>
<text x="160" y="63.8">100uF/16V</text>
<text x="208.1" y="63.5">0.1uF</text>
<text x="208.3" y="61.3">C3</text>
<text x="223.6" y="63.8">R45</text>
<text x="65.8" y="70.1">TYPE-C</text>
<text x="170.1" y="66.3">R49</text>
<text x="170.1" y="68.9">1K</text>
<text x="177.5" y="68.6">0.1uF</text>
<text x="177.8" y="66.3">C5</text>
<text x="222" y="66.3">10K 1%</text>
<text x="236" y="68.6">0.1uF</text>
<text x="236.3" y="66.3">C50</text>
<text x="116.7" y="82.8">GND</text>
<text x="128.2" y="82.8">GND</text>
<text x="65.8" y="99.4">U9</text>
<text x="78.6" y="99.4">HT7550</text>
<text x="104" y="112.1">0.1uF</text>
<text x="104" y="109.6">C51</text>
<text x="142.9" y="124.5">22uF/16V</text>
<text x="145.7" y="121.8">C52</text>
<text x="165.1" y="122.3">R52</text>
<text x="165.1" y="124.8">10K</text>
<text x="40.4" y="129.9">EPP</text>
<text x="114.2" y="129.9">U10</text>
<text x="206.8" y="127.4">R53</text>
<text x="206.8" y="129.9">49.9K 1%</text>
<text x="60.7" y="137.5">R54</text>
<text x="70.9" y="137.5">10K 1%</text>
<text x="83.6" y="137.5">R55</text>
<text x="96.3" y="137.5">1K</text>
<text x="144.7" y="137.5">R56</text>
<text x="157.4" y="137.5">100R</text>
<text x="45.5" y="142.6">R59</text>
<text x="144.7" y="140.1">R57</text>
<text x="157.4" y="140.1">100R</text>
<text x="195.3" y="142.4">C54</text>
<text x="206.8" y="140.1">R58</text>
<text x="206.8" y="142.6">4.99K 1%</text>
<text x="45.5" y="145.2">10K</text>
<text x="84.7" y="145.2">R60</text>
<text x="84.7" y="147.7">2K 1%</text>
<text x="99.9" y="145.2">R61</text>
<text x="99.9" y="147.7">13K</text>
<text x="114.2" y="145.2">LDR6328</text>
<text x="153.9" y="149.7">C55</text>
<text x="195.1" y="144.7">0.1uF</text>
<text x="153.6" y="152.3">220pF</text>
<text x="169.9" y="152.5">NP</text>
<text x="170.1" y="150.2">C56</text>
<text x="99.9" y="157.9">R62</text>
<text x="99.9" y="160.4">2K 1%</text>
</g>
<g font-size="2.3" fill="#262626">
<text x="226.6" y="26.9">GND</text>
<text x="139.1" y="42.2">VBUS</text>
<text x="265.6" y="43.5">+VBAT</text>
<text x="241.4" y="58.7">VBAT_DET</text>
<text x="254.1" y="60">VBAT_DET</text>
<text x="34.9" y="65.1">GND</text>
<text x="188" y="62.5">Check_chage</text>
<text x="139.7" y="81.6">GND</text>
<text x="218.5" y="81.6">GND</text>
<text x="50.1" y="99.4">VBUS</text>
<text x="98.6" y="99.4">+5VA</text>
<text x="139.3" y="109.6">+5VA</text>
<text x="202.7" y="119.7">VBUS</text>
<text x="73.5" y="127.4">GND</text>
<text x="85.8" y="133.7">GND</text>
<text x="149.9" y="135">GND</text>
<text x="49.4" y="138.8">+5VA</text>
<text x="203.3" y="155.3">GND</text>
<text x="40.5" y="157.9">GND</text>
<text x="81.1" y="157.9">GND</text>
<text x="157.5" y="160.4">GND</text>
<text x="165.1" y="160.4">GND</text>
<text x="96.4" y="170.6">GND</text>
</g>
<g font-size="1.8" fill="#262626">
<text x="116.7" y="46.1">VBUS</text>
<text x="53.1" y="51.2">D-</text>
<text x="53.1" y="53.7">D+</text>
<text x="91.3" y="51.2">D+</text>
<text x="91.3" y="53.7">D-</text>
<text x="91.3" y="48.6">CC1</text>
<text x="53.1" y="56.3">CC2</text>
<text x="175.2" y="61.3">Check_chage</text>
<text x="50.6" y="135.1">EPP</text>
<text x="78.6" y="137.6">D+</text>
<text x="101.5" y="137.6">END_D+</text>
<text x="175.2" y="137.6">CC1</text>
<text x="193" y="135.1">VREF</text>
<text x="101.5" y="140.2">ADC_D-</text>
<text x="175.2" y="140.2">CC2</text>
<text x="101.5" y="152.9">D-</text>
</g>
</svg>
